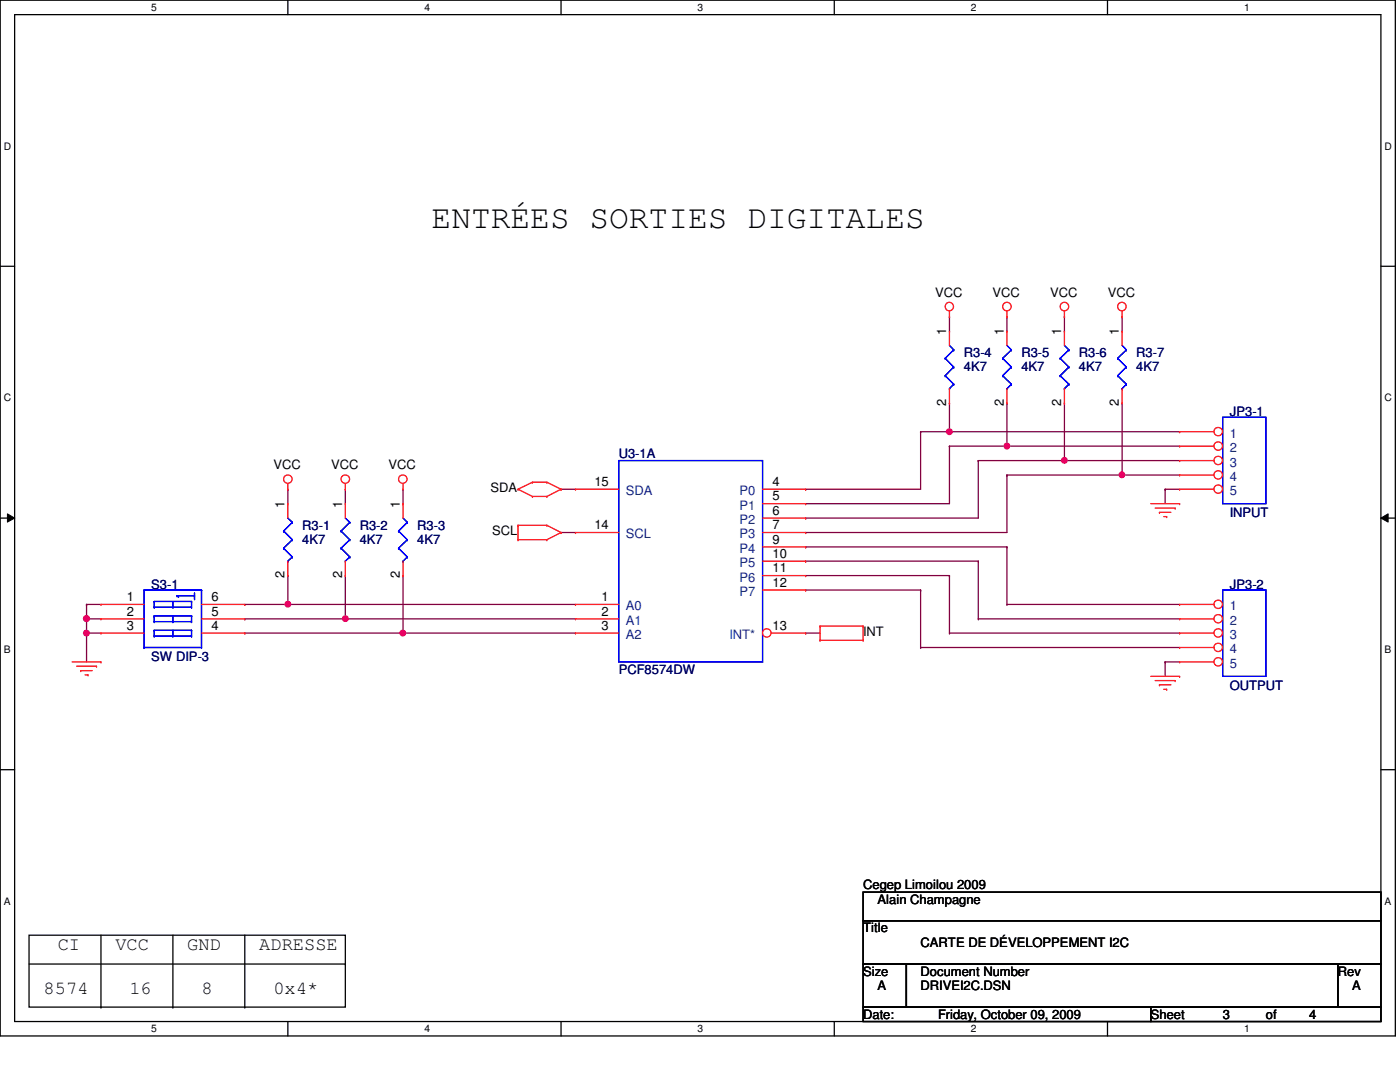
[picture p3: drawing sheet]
<svg xmlns="http://www.w3.org/2000/svg" width="279mm" height="216mm" viewBox="0 0 279 216" stroke-linecap="round" stroke-linejoin="round" font-family="sans-serif">
<path d="M0 0h278.5v206.7h-278.5zM2.9 2.9h272.7v200.9h-272.7z" fill="none" stroke="#000" stroke-width=".25"/>
<g fill="#fff">
<path d="M30.2 .3h1.1v2.3h-1.1z"/>
<path d="M30.2 204.1h1.1v2.3h-1.1z"/>
</g>
<path d="M57.4 0v2.9M57.4 203.8v2.9" fill="none" stroke="#000" stroke-width=".25"/>
<g fill="#fff">
<path d="M84.7 .3h1.1v2.3h-1.1z"/>
<path d="M84.7 204.1h1.1v2.3h-1.1z"/>
</g>
<path d="M112 0v2.9M112 203.8v2.9" fill="none" stroke="#000" stroke-width=".25"/>
<g fill="#fff">
<path d="M139.2 .3h1.1v2.3h-1.1z"/>
<path d="M139.2 204.1h1.1v2.3h-1.1z"/>
</g>
<path d="M166.5 0v2.9M166.5 203.8v2.9" fill="none" stroke="#000" stroke-width=".25"/>
<g fill="#fff">
<path d="M193.8 .3h1.1v2.3h-1.1z"/>
<path d="M193.8 204.1h1.1v2.3h-1.1z"/>
</g>
<path d="M221 0v2.9M221 203.8v2.9" fill="none" stroke="#000" stroke-width=".25"/>
<g fill="#fff">
<path d="M248.3 .3h1.1v2.3h-1.1z"/>
<path d="M248.3 204.1h1.1v2.3h-1.1z"/>
<path d="M.8 28h1.4v2.3h-1.4z"/>
<path d="M276.3 28h1.4v2.3h-1.4z"/>
<path d="M.8 78.2h1.4v2.3h-1.4z"/>
<path d="M276.3 78.2h1.4v2.3h-1.4z"/>
</g>
<path d="M0 53.1h2.9M275.6 53.1h2.9" fill="none" stroke="#000" stroke-width=".25"/>
<g fill="#fff">
<path d="M.8 128.5h1.3v2.2h-1.3z"/>
<path d="M276.3 128.5h1.3v2.2h-1.3z"/>
</g>
<path d="M0 103.4h2.9M275.6 103.4h2.9" fill="none" stroke="#000" stroke-width=".25"/>
<path d="M1.5 102.5l1.4 .9-1.4 .8zM275.6 103.4l1.4-.9v1.7z" fill="#000"/>
<path d="M1.5 102.5l1.4 .9-1.4 .8zM275.6 103.4l1.4-.9v1.7z" fill="none" stroke="#000" stroke-width=".2"/>
<g fill="#fff">
<path d="M.8 178.7h1.3v2.2h-1.3z"/>
<path d="M276.3 178.7h1.3v2.2h-1.3z"/>
</g>
<path d="M0 153.6h2.9M275.6 153.6h2.9M5.8 186.6h63.1v14.4h-63.1zM5.8 192.4h63.1M20.2 186.6v14.4M34.5 186.6v14.4M48.9 186.6v14.4M68.9 192.4h.1M20.2 201h.1M34.5 201h.1M48.9 201h.1" fill="none" stroke="#000" stroke-width=".25"/>
<path d="M57.4 114.9h.1M57.4 114.9v5.7M68.9 114.9h.1M68.9 114.9v8.6" fill="none" stroke="#800040" stroke-width=".25"/>
<circle cx="68.9" cy="123.4" r=".56" fill="#f0f"/>
<circle cx="68.9" cy="123.4" r=".56" fill="none" stroke="#f0f" stroke-width=".25"/>
<path d="M57.4 97.6h.1M57.4 97.6v2.9M68.9 97.6h.1M68.9 97.6v2.9M48.9 123.5h.1M48.9 120.6h.1M48.9 123.5h20M48.9 120.6h8.5M80.4 126.3h.1M80.4 126.3h34.5" fill="none" stroke="#800040" stroke-width=".25"/>
<circle cx="80.4" cy="126.3" r=".56" fill="#f0f"/>
<circle cx="80.4" cy="126.3" r=".56" fill="none" stroke="#f0f" stroke-width=".25"/>
<path d="M112 97.6h.1M112 97.6h2.9M189.5 86.1h.1M189.5 86.1h45.9M80.4 114.9h.1M80.4 114.9v11.4M112 106.3h.1M112 106.3h2.9" fill="none" stroke="#800040" stroke-width=".25"/>
<circle cx="189.5" cy="86.2" r=".56" fill="#f0f"/>
<circle cx="189.5" cy="86.2" r=".56" fill="none" stroke="#f0f" stroke-width=".25"/>
<path d="M160.8 97.6h.1M183.7 86.1h.1M183.7 86.1v11.5h-22.9M201 89h.1M201 89h34.4" fill="none" stroke="#800040" stroke-width=".25"/>
<circle cx="200.9" cy="89" r=".56" fill="#f0f"/>
<circle cx="200.9" cy="89" r=".56" fill="none" stroke="#f0f" stroke-width=".25"/>
<path d="M189.5 89h.1M189.5 89v11.5h-28.7M212.4 91.9h.1M212.4 91.9h23M160.8 100.5h.1" fill="none" stroke="#800040" stroke-width=".25"/>
<circle cx="212.4" cy="91.9" r=".56" fill="#f0f"/>
<circle cx="212.4" cy="91.9" r=".56" fill="none" stroke="#f0f" stroke-width=".25"/>
<path d="M195.2 91.9h.1M195.2 91.9v11.5h-34.4M223.9 94.8h.1M223.9 94.8h11.5M160.8 103.4h.1" fill="none" stroke="#800040" stroke-width=".25"/>
<circle cx="223.9" cy="94.7" r=".56" fill="#f0f"/>
<circle cx="223.9" cy="94.7" r=".56" fill="none" stroke="#f0f" stroke-width=".25"/>
<path d="M80.4 97.6h.1M80.4 97.6v2.9M160.8 106.3h.1M160.8 106.3h40.2M17.3 120.6h.1M17.3 123.5h.1M17.3 120.6h2.9M17.3 120.6v2.9M17.3 123.5h2.9" fill="none" stroke="#800040" stroke-width=".25"/>
<circle cx="17.3" cy="123.5" r=".56" fill="#f0f"/>
<circle cx="17.3" cy="123.5" r=".56" fill="none" stroke="#f0f" stroke-width=".25"/>
<path d="M17.3 126.3h.1M17.3 126.3h2.9" fill="none" stroke="#800040" stroke-width=".25"/>
<circle cx="17.3" cy="126.3" r=".56" fill="#f0f"/>
<circle cx="17.3" cy="126.3" r=".56" fill="none" stroke="#f0f" stroke-width=".25"/>
<path d="M17.3 126.3h.1M17.3 126.3v5.8M57.4 120.6h.1M57.4 120.6h57.5" fill="none" stroke="#800040" stroke-width=".25"/>
<circle cx="57.4" cy="120.6" r=".56" fill="#f0f"/>
<circle cx="57.4" cy="120.6" r=".56" fill="none" stroke="#f0f" stroke-width=".25"/>
<g fill="none" stroke="#800040" stroke-width=".25">
<path d="M201 94.8h.1M201 94.8v11.5M232.5 97.6h.1M232.5 97.6v2.9M232.5 97.6h2.9M160.8 109.1h.1M160.8 109.1h40.2M201 109.1h.1M201 109.1v11.5M17.3 123.5h.1M17.3 123.5v2.8M48.9 126.3h.1"/>
<path d="M48.9 126.3h31.5M68.9 123.5h.1M68.9 123.5h46M160.8 126.3h.1M160.8 126.3h2.9M201 120.6h.1M201 120.6h34.4M232.5 132.1h.1M232.5 132.1v2.9M232.5 132.1h2.9"/>
</g>
<circle cx="17.3" cy="123.5" r=".56" fill="#f0f"/>
<circle cx="17.3" cy="123.5" r=".56" fill="none" stroke="#f0f" stroke-width=".25"/>
<g fill="none" stroke="#800040" stroke-width=".25">
<path d="M189.5 63.2h.1M189.5 63.2v2.9M201 63.2h.1M201 63.2v2.9M212.4 63.2h.1M212.4 63.2v2.9M223.9 63.2h.1M223.9 63.2v2.9M183.7 86.1h.1M189.5 80.4h.1M189.5 89h.1M189.5 80.4v5.7h-5.8"/>
<path d="M195.2 91.9h.1M201 80.4h.1M201 94.8h.1M201 80.4v8.6h-11.5M212.4 80.4h.1M212.4 80.4v11.5h-17.2M223.9 80.4h.1M223.9 80.4v14.4h-22.9M160.8 112h.1M160.8 114.9h.1M160.8 117.7h.1M160.8 112h34.4"/>
<path d="M160.8 114.9h28.7M160.8 117.7h22.9M183.7 117.7h.1M183.7 117.7v11.5M189.5 114.9h.1M189.5 114.9v11.4M195.2 112h.1M195.2 112v11.5M183.7 129.2h.1M183.7 129.2h51.7M189.5 126.3h.1M189.5 126.3h45.9"/>
<path d="M195.2 123.5h.1M195.2 123.5h40.2"/>
</g>
<g fill="none" stroke="#f00" stroke-width=".25">
<path d="M189.5 63.2h.1M189.5 62.1v1.1M201 63.2h.1M201 62.1v1.1M212.4 63.2h.1M212.4 62.1v1.1M223.9 63.2h.1M223.9 66.1h.1M223.9 62.1v1.1M223.9 66.1v2.8M223.9 77.6v2.8M57.4 97.6h.1"/>
<path d="M57.4 96.5v1.1M68.9 97.6h.1M68.9 96.5v1.1M80.4 97.6h.1M80.4 96.5v1.1M103.4 97.6h.1M103.4 97.6l2.9 1.5M106.3 99.1h.1M106.3 96.2h.1M106.3 99.1h2.8M106.3 96.2l-2.9 1.4M106.3 96.2h2.8"/>
<path d="M109.1 99.1h.1M109.1 96.2h.1M109.1 96.2l2.9 1.4M112 97.6h.1M112 97.6l-2.9 1.5M114.9 97.6h.1M114.9 97.6h8.6M152.2 97.6h8.6M160.8 97.6h.1M223.9 80.4h.1M80.4 100.5h.1M80.4 114.9h.1"/>
<path d="M80.4 100.5v2.9M80.4 112v2.9M103.4 107.7h.1M103.4 104.8h.1M103.4 107.7h5.7M103.4 104.8v2.9M103.4 104.8h5.7M109.1 107.7h.1M109.1 104.8h.1M109.1 104.8l2.9 1.5M112 106.3h.1M112 106.3l-2.9 1.4"/>
<path d="M114.9 106.3h.1M114.9 106.3h8.6M152.2 100.5h8.6M152.2 117.7h8.6M152.2 114.9h8.6M152.2 112h8.6M160.8 100.5h.1M160.8 117.7h.1M160.8 114.9h.1M160.8 112h.1M229.7 100.5h5.7M230.5 101.4h4"/>
<path d="M231.4 102.2h.1M231.4 102.2h2.3M232.2 103.1h.6M232.8 103.1h.1M234.5 101.4h.1M235.4 100.5h.1M14.4 132.1h5.8M15.3 132.9h4M16.1 133.8h.1M16.1 133.8h2.3M17 134.7h.6M17.6 134.7h.1"/>
<path d="M19.3 132.9h.1M20.2 132.1h.1M114.9 126.3h.1M114.9 123.5h.1M114.9 120.6h.1M114.9 126.3h8.6M114.9 123.5h8.6M114.9 120.6h8.6M163.7 127.8h.1M163.7 124.9h.1M163.7 124.9h8.6M163.7 127.8h8.6"/>
<path d="M163.7 124.9v2.9M172.3 124.9h.1M172.3 127.8h.1M172.3 124.9v2.9M229.7 135h5.7M230.5 135.8h4M231.4 136.7h.1M231.4 136.7h2.3M232.2 137.5h.6M232.8 137.5h.1M234.5 135.8h.1M235.4 135h.1"/>
<circle cx="189.4" cy="61.2" r=".84"/>
<circle cx="201" cy="61.2" r=".85"/>
<circle cx="212.4" cy="61.2" r=".85"/>
<circle cx="223.9" cy="61.2" r=".85"/>
<circle cx="57.4" cy="95.6" r=".84"/>
<circle cx="68.9" cy="95.6" r=".84"/>
<circle cx="80.4" cy="95.6" r=".84"/>
</g>
<path d="M172.3 178h103.3v5.7h-103.3zM172.3 183.7h103.3v8.7h-103.3zM172.3 192.4h8.6v8.6h-8.6zM180.9 192.4h86.1v8.6h-86.1zM267 192.4h8.6v8.6h-8.6zM172.3 201h57.4v2.8h-57.4zM229.7 201h45.9v2.8h-45.9z" fill="none" stroke="#000" stroke-width=".25"/>
<g fill="none" stroke="#00f" stroke-width=".25">
<path d="M223.1 71.5h.1M223.1 75h.1M223.1 71.5l1.7 1.7M223.1 75l1.7 1.7M223.9 77.6h.1M223.9 68.9l.9 .9M224.8 69.8h.1M224.8 73.2h.1M224.8 76.7h.1M224.8 69.8l-1.7 1.7M224.8 73.2l-1.7 1.8M224.8 76.7l-.9 .9"/>
<path d="M123.5 91.9h28.7v40.2h-28.7zM79.5 106h.1M79.5 109.4h.1M79.5 106l1.8 1.7M79.5 109.4l1.8 1.7M80.4 112h.1M80.4 103.4l.9 .8M81.3 104.2h.1M81.3 107.7h.1M81.3 111.1h.1M81.3 104.2l-1.8 1.8M81.3 107.7l-1.8 1.7"/>
<path d="M81.3 111.1l-.9 .9"/>
</g>
<circle cx="153" cy="126.3" r=".84" fill="#fff"/>
<g fill="none" stroke="#f00" stroke-width=".25">
<path d="M189.5 66.1h.1M189.5 66.1v2.8M189.5 77.6v2.8M201 66.1h.1M201 66.1v2.8M201 77.6v2.8M189.5 80.4h.1M201 80.4h.1M57.4 100.5h.1M57.4 114.9h.1M57.4 100.5v2.9M57.4 112v2.9"/>
<path d="M68.9 100.5h.1M68.9 114.9h.1M68.9 100.5v2.9M68.9 112v2.9M152.2 109.1h8.6M152.2 106.3h8.6M152.2 103.4h8.6M160.8 109.1h.1M160.8 106.3h.1M160.8 103.4h.1M20.2 120.6h.1M20.2 123.5h.1"/>
<path d="M20.2 126.3h.1M20.2 126.3h8.5M20.2 120.6h8.5M20.2 123.5h8.5M40.2 126.3h8.7M40.2 120.6h8.7M40.2 123.5h8.7M48.9 120.6h.1M48.9 123.5h.1M48.9 126.3h.1M153.9 126.3h6.9M160.8 126.3h.1"/>
<circle cx="153" cy="126.3" r=".84"/>
</g>
<g fill="none" stroke="#00f" stroke-width=".25">
<path d="M188.6 71.5h.1M188.6 75h.1M188.6 71.5l1.7 1.7M188.6 75l1.7 1.7M189.5 77.6h.1M189.5 68.9l.8 .9M190.3 69.8h.1M190.3 73.2h.1M190.3 76.7h.1M190.3 69.8l-1.7 1.7M190.3 73.2l-1.7 1.8M190.3 76.7l-.8 .9"/>
<path d="M200.1 71.5h.1M200.1 75h.1M200.1 71.5l1.7 1.7M200.1 75l1.7 1.7M201 77.6h.1M201 68.9l.8 .9M201.8 69.8h.1M201.8 73.2h.1M201.8 76.7h.1M201.8 69.8l-1.7 1.7M201.8 73.2l-1.7 1.8M201.8 76.7l-.8 .9"/>
<path d="M35.3 118.9h.1M35.3 118.9l.3 .3M35.3 118.9h3.5M38.8 118.9h.1M38.8 119.5h.1M38.8 118.3v1.2M40.2 117.7h.1M40.2 117.7h-11.5v11.5M40.2 117.7v11.5M56.6 106h.1M56.6 109.4h.1M56.6 106l1.7 1.7"/>
<path d="M56.6 109.4l1.7 1.7M57.4 112h.1M57.4 103.4l.9 .8M58.3 104.2h.1M58.3 107.7h.1M58.3 111.1h.1M58.3 104.2l-1.7 1.8M58.3 107.7l-1.7 1.7M58.3 111.1l-.9 .9M68.1 106h.1M68.1 109.4h.1M68.1 106l1.7 1.7"/>
<path d="M68.1 109.4l1.7 1.7M68.9 112h.1M68.9 103.4l.9 .8M69.8 104.2h.1M69.8 107.7h.1M69.8 111.1h.1M69.8 104.2l-1.7 1.8M69.8 107.7l-1.7 1.7M69.8 111.1l-.9 .9M244 117.7h8.6v17.3h-8.6zM28.7 129.2h.1M28.7 129.2h11.5"/>
<path d="M30.8 121.2h.1M30.8 120h.1M30.8 124h.1M30.8 122.9h.1M30.8 126.9h.1M30.8 125.8h.1M30.8 120h7.4M30.8 121.2h7.4M30.8 120v1.2M30.8 122.9v1.1M30.8 125.8v1.1M30.8 122.9h7.4"/>
<path d="M30.8 124h7.4M30.8 125.8h7.4M30.8 126.9h7.4M34.5 121.2h.1M34.5 124h.1M34.5 126.9h.1M34.5 120v1.2M34.5 122.9v1.1M34.5 125.8v1.1M38.2 120h.1M38.2 121.2h.1M38.2 122.9h.1"/>
<path d="M38.2 124h.1M38.2 125.8h.1M38.2 126.9h.1M38.2 120v1.2M38.2 122.9v1.1M38.2 125.8v1.1M40.2 129.2h.1"/>
</g>
<circle cx="243.1" cy="120.6" r=".84" fill="#fff"/>
<g fill="none" stroke="#f00" stroke-width=".25">
<path d="M235.4 120.6h.1M235.4 120.6h6.9"/>
<circle cx="243.1" cy="120.6" r=".84"/>
</g>
<circle cx="243.1" cy="123.5" r=".84" fill="#fff"/>
<g fill="none" stroke="#f00" stroke-width=".25">
<path d="M235.4 123.5h.1M235.4 123.5h6.9"/>
<circle cx="243.1" cy="123.5" r=".84"/>
</g>
<circle cx="243.1" cy="126.3" r=".84" fill="#fff"/>
<g fill="none" stroke="#f00" stroke-width=".25">
<path d="M235.4 126.3h.1M235.4 126.3h6.9"/>
<circle cx="243.1" cy="126.3" r=".84"/>
</g>
<circle cx="243.1" cy="129.2" r=".84" fill="#fff"/>
<g fill="none" stroke="#f00" stroke-width=".25">
<path d="M235.4 129.2h.1M235.4 129.2h6.9"/>
<circle cx="243.1" cy="129.2" r=".84"/>
</g>
<circle cx="243.1" cy="132.1" r=".84" fill="#fff"/>
<g fill="none" stroke="#f00" stroke-width=".25">
<path d="M212.4 66.1h.1M212.4 66.1v2.8M212.4 77.6v2.8M212.4 80.4h.1M235.4 132.1h.1M235.4 132.1h6.9"/>
<circle cx="243.1" cy="132.1" r=".84"/>
</g>
<g fill="none" stroke="#00f" stroke-width=".25">
<path d="M211.6 71.5h.1M211.6 75h.1M211.6 71.5l1.7 1.7M211.6 75l1.7 1.7M212.4 77.6h.1M212.4 68.9l.9 .9M213.3 69.8h.1M213.3 73.2h.1M213.3 76.7h.1M213.3 69.8l-1.7 1.7M213.3 73.2l-1.7 1.8M213.3 76.7l-.9 .9"/>
<path d="M244 83.3h8.6v17.2h-8.6z"/>
</g>
<circle cx="243.1" cy="86.1" r=".84" fill="#fff"/>
<g fill="none" stroke="#f00" stroke-width=".25">
<path d="M235.4 86.1h.1M235.4 86.1h6.9"/>
<circle cx="243.1" cy="86.1" r=".84"/>
</g>
<circle cx="243.1" cy="89" r=".84" fill="#fff"/>
<g fill="none" stroke="#f00" stroke-width=".25">
<path d="M235.4 89h.1M235.4 89h6.9"/>
<circle cx="243.1" cy="89" r=".84"/>
</g>
<circle cx="243.1" cy="91.9" r=".84" fill="#fff"/>
<g fill="none" stroke="#f00" stroke-width=".25">
<path d="M235.4 91.9h.1M235.4 91.9h6.9"/>
<circle cx="243.1" cy="91.9" r=".84"/>
</g>
<circle cx="243.1" cy="94.8" r=".84" fill="#fff"/>
<g fill="none" stroke="#f00" stroke-width=".25">
<path d="M235.4 94.8h.1M235.4 94.8h6.9"/>
<circle cx="243.1" cy="94.8" r=".84"/>
</g>
<circle cx="243.1" cy="97.6" r=".84" fill="#fff"/>
<g fill="none" stroke="#f00" stroke-width=".25">
<path d="M235.4 97.6h.1M235.4 97.6h6.9"/>
<circle cx="243.1" cy="97.6" r=".84"/>
</g>
<circle cx="68.9" cy="123.4" r=".56" fill="#f0f"/>
<circle cx="68.9" cy="123.4" r=".56" fill="none" stroke="#f0f" stroke-width=".25"/>
<circle cx="80.4" cy="126.3" r=".56" fill="#f0f"/>
<circle cx="80.4" cy="126.3" r=".56" fill="none" stroke="#f0f" stroke-width=".25"/>
<circle cx="189.5" cy="86.2" r=".56" fill="#f0f"/>
<circle cx="189.5" cy="86.2" r=".56" fill="none" stroke="#f0f" stroke-width=".25"/>
<circle cx="200.9" cy="89" r=".56" fill="#f0f"/>
<circle cx="200.9" cy="89" r=".56" fill="none" stroke="#f0f" stroke-width=".25"/>
<circle cx="212.4" cy="91.9" r=".56" fill="#f0f"/>
<circle cx="212.4" cy="91.9" r=".56" fill="none" stroke="#f0f" stroke-width=".25"/>
<circle cx="223.9" cy="94.7" r=".56" fill="#f0f"/>
<circle cx="223.9" cy="94.7" r=".56" fill="none" stroke="#f0f" stroke-width=".25"/>
<circle cx="17.3" cy="123.5" r=".56" fill="#f0f"/>
<circle cx="17.3" cy="123.5" r=".56" fill="none" stroke="#f0f" stroke-width=".25"/>
<circle cx="17.3" cy="126.3" r=".56" fill="#f0f"/>
<circle cx="17.3" cy="126.3" r=".56" fill="none" stroke="#f0f" stroke-width=".25"/>
<circle cx="57.4" cy="120.6" r=".56" fill="#f0f"/>
<circle cx="57.4" cy="120.6" r=".56" fill="none" stroke="#f0f" stroke-width=".25"/>
<circle cx="17.3" cy="123.5" r=".56" fill="#f0f"/>
<circle cx="17.3" cy="123.5" r=".56" fill="none" stroke="#f0f" stroke-width=".25"/>
<text font-size="6.6" x="86.1" y="45.5">ENTRÉES SORTIES DIGITALES</text>
<g font-size="3.7">
<text x="11.5" y="189.6">CI</text>
<text x="23" y="189.6">VCC</text>
<text x="37.4" y="189.6">GND</text>
<text x="51.7" y="189.6">ADRESSE</text>
<text x="8.7" y="198.2">8574</text>
<text x="25.9" y="198.2">16</text>
<text x="40.2" y="198.2">8</text>
<text x="54.6" y="198.2">0x4*</text>
</g>
<g font-size="2.6">
<text x="186.6" y="59.2">VCC</text>
<text x="198.1" y="59.2">VCC</text>
<text x="209.6" y="59.2">VCC</text>
<text x="221.1" y="59.2">VCC</text>
<text x="188.8" y="66.9" transform="rotate(-90 188.8 66.9)">1</text>
<text x="200.3" y="66.9" transform="rotate(-90 200.3 66.9)">1</text>
<text x="211.8" y="66.9" transform="rotate(-90 211.8 66.9)">1</text>
<text x="223.3" y="66.9" transform="rotate(-90 223.3 66.9)">1</text>
<text x="188.8" y="81" transform="rotate(-90 188.8 81)">2</text>
<text x="200.3" y="81" transform="rotate(-90 200.3 81)">2</text>
<text x="211.8" y="81" transform="rotate(-90 211.8 81)">2</text>
<text x="223.3" y="81" transform="rotate(-90 223.3 81)">2</text>
<text x="54.6" y="93.6">VCC</text>
<text x="66.1" y="93.6">VCC</text>
<text x="77.6" y="93.6">VCC</text>
<text x="56.8" y="101.4" transform="rotate(-90 56.8 101.4)">1</text>
<text x="68.3" y="101.4" transform="rotate(-90 68.3 101.4)">1</text>
<text x="79.8" y="101.4" transform="rotate(-90 79.8 101.4)">1</text>
<text x="97.9" y="98.3">SDA</text>
<text x="118.6" y="97">15</text>
<text x="154.2" y="99.9">5</text>
<text x="154.2" y="97">4</text>
<text x="98.2" y="106.8">SCL</text>
<text x="118.6" y="105.6">14</text>
<text x="154.2" y="105.6">7</text>
<text x="154.2" y="102.7">6</text>
<text x="154.2" y="111.3">10</text>
<text x="154.2" y="108.5">9</text>
<text x="25.3" y="120">1</text>
<text x="42.2" y="120">6</text>
<text x="56.8" y="115.4" transform="rotate(-90 56.8 115.4)">2</text>
<text x="68.3" y="115.4" transform="rotate(-90 68.3 115.4)">2</text>
<text x="79.8" y="115.4" transform="rotate(-90 79.8 115.4)">2</text>
<text x="120.1" y="120">1</text>
<text x="154.2" y="117.1">12</text>
<text x="154.2" y="114.2">11</text>
<text x="25.3" y="122.9">2</text>
<text x="25.3" y="125.7">3</text>
<text x="42.2" y="122.9">5</text>
<text x="42.2" y="125.7">4</text>
<text x="120.1" y="125.7">3</text>
<text x="120.1" y="122.9">2</text>
<text x="154.2" y="125.7">13</text>
<text x="172.3" y="127">INT</text>
<text x="172.3" y="177.5">Cegep Limoilou 2009</text>
<text x="175.1" y="180.3">Alain Champagne</text>
<text x="172.3" y="186.1">Title</text>
<text x="183.7" y="188.9">CARTE DE DÉVELOPPEMENT I2C</text>
<text x="172.3" y="194.7">Size</text>
<text x="175.1" y="197.6">A</text>
<text x="183.7" y="194.7">Document Number</text>
<text x="183.7" y="197.6">DRIVEI2C.DSN</text>
<text x="267" y="194.7">Rev</text>
<text x="269.8" y="197.6">A</text>
<text x="172.3" y="203.3">Date:</text>
<text x="187.2" y="203.3">Friday, October 09, 2009</text>
<text x="229.7" y="203.3">Sheet</text>
<text x="244" y="203.3">3</text>
<text x="252.6" y="203.3">of</text>
<text x="261.2" y="203.3">4</text>
</g>
<g font-size="2.6" fill="#000080">
<text x="192.4" y="71.2">R3-4</text>
<text x="203.8" y="71.2">R3-5</text>
<text x="215.3" y="71.2">R3-6</text>
<text x="226.8" y="71.2">R3-7</text>
<text x="192.4" y="74.1">4K7</text>
<text x="203.8" y="74.1">4K7</text>
<text x="215.3" y="74.1">4K7</text>
<text x="226.8" y="74.1">4K7</text>
<text x="245.4" y="83">JP3-1</text>
<text x="123.5" y="91.4">U3-1A</text>
<text x="60.3" y="105.7">R3-1</text>
<text x="71.8" y="105.7">R3-2</text>
<text x="83.3" y="105.7">R3-3</text>
<text x="245.4" y="103.1">INPUT</text>
<text x="60.3" y="108.6">4K7</text>
<text x="71.8" y="108.6">4K7</text>
<text x="83.3" y="108.6">4K7</text>
<text x="30.2" y="117.5">S3-1</text>
<text x="245.4" y="117.5">JP3-2</text>
<text x="30.2" y="131.8">SW DIP-3</text>
<text x="123.5" y="134.4">PCF8574DW</text>
<text x="245.4" y="137.6">OUTPUT</text>
</g>
<g font-size="2.6" fill="#004080">
<text x="245.4" y="87.3">1</text>
<text x="245.4" y="90.2">2</text>
<text x="245.4" y="93.1">3</text>
<text x="245.4" y="96">4</text>
<text x="124.9" y="98.8">SDA</text>
<text x="147.6" y="101.7">P1</text>
<text x="147.6" y="98.8">P0</text>
<text x="245.4" y="98.8">5</text>
<text x="124.9" y="107.4">SCL</text>
<text x="147.6" y="107.4">P3</text>
<text x="147.6" y="104.6">P2</text>
<text x="147.6" y="113.2">P5</text>
<text x="147.6" y="110.3">P4</text>
<text x="147.6" y="118.9">P7</text>
<text x="147.6" y="116">P6</text>
<text x="124.9" y="124.7">A1</text>
<text x="124.9" y="121.8">A0</text>
<text x="245.4" y="121.8">1</text>
<text x="245.4" y="124.7">2</text>
<text x="124.9" y="127.5">A2</text>
<text x="145.6" y="127.5">INT*</text>
<text x="245.4" y="127.5">3</text>
<text x="245.4" y="130.4">4</text>
<text x="245.4" y="133.3">5</text>
</g>
<g font-size="2">
<text x="30.2" y="2.2">5</text>
<text x="84.7" y="2.2">4</text>
<text x="139.2" y="2.2">3</text>
<text x="193.8" y="2.2">2</text>
<text x="248.3" y="2.2">1</text>
<text x=".8" y="29.8">D</text>
<text x="276.3" y="29.8">D</text>
<text x=".8" y="80.1">C</text>
<text x="276.3" y="80.1">C</text>
<text x=".8" y="130.3">B</text>
<text x="276.3" y="130.3">B</text>
<text x=".8" y="180.5">A</text>
<text x="276.3" y="180.5">A</text>
<text x="30.2" y="206">5</text>
<text x="84.7" y="206">4</text>
<text x="139.2" y="206">3</text>
<text x="193.8" y="206">2</text>
<text x="248.3" y="206">1</text>
</g>
</svg>
